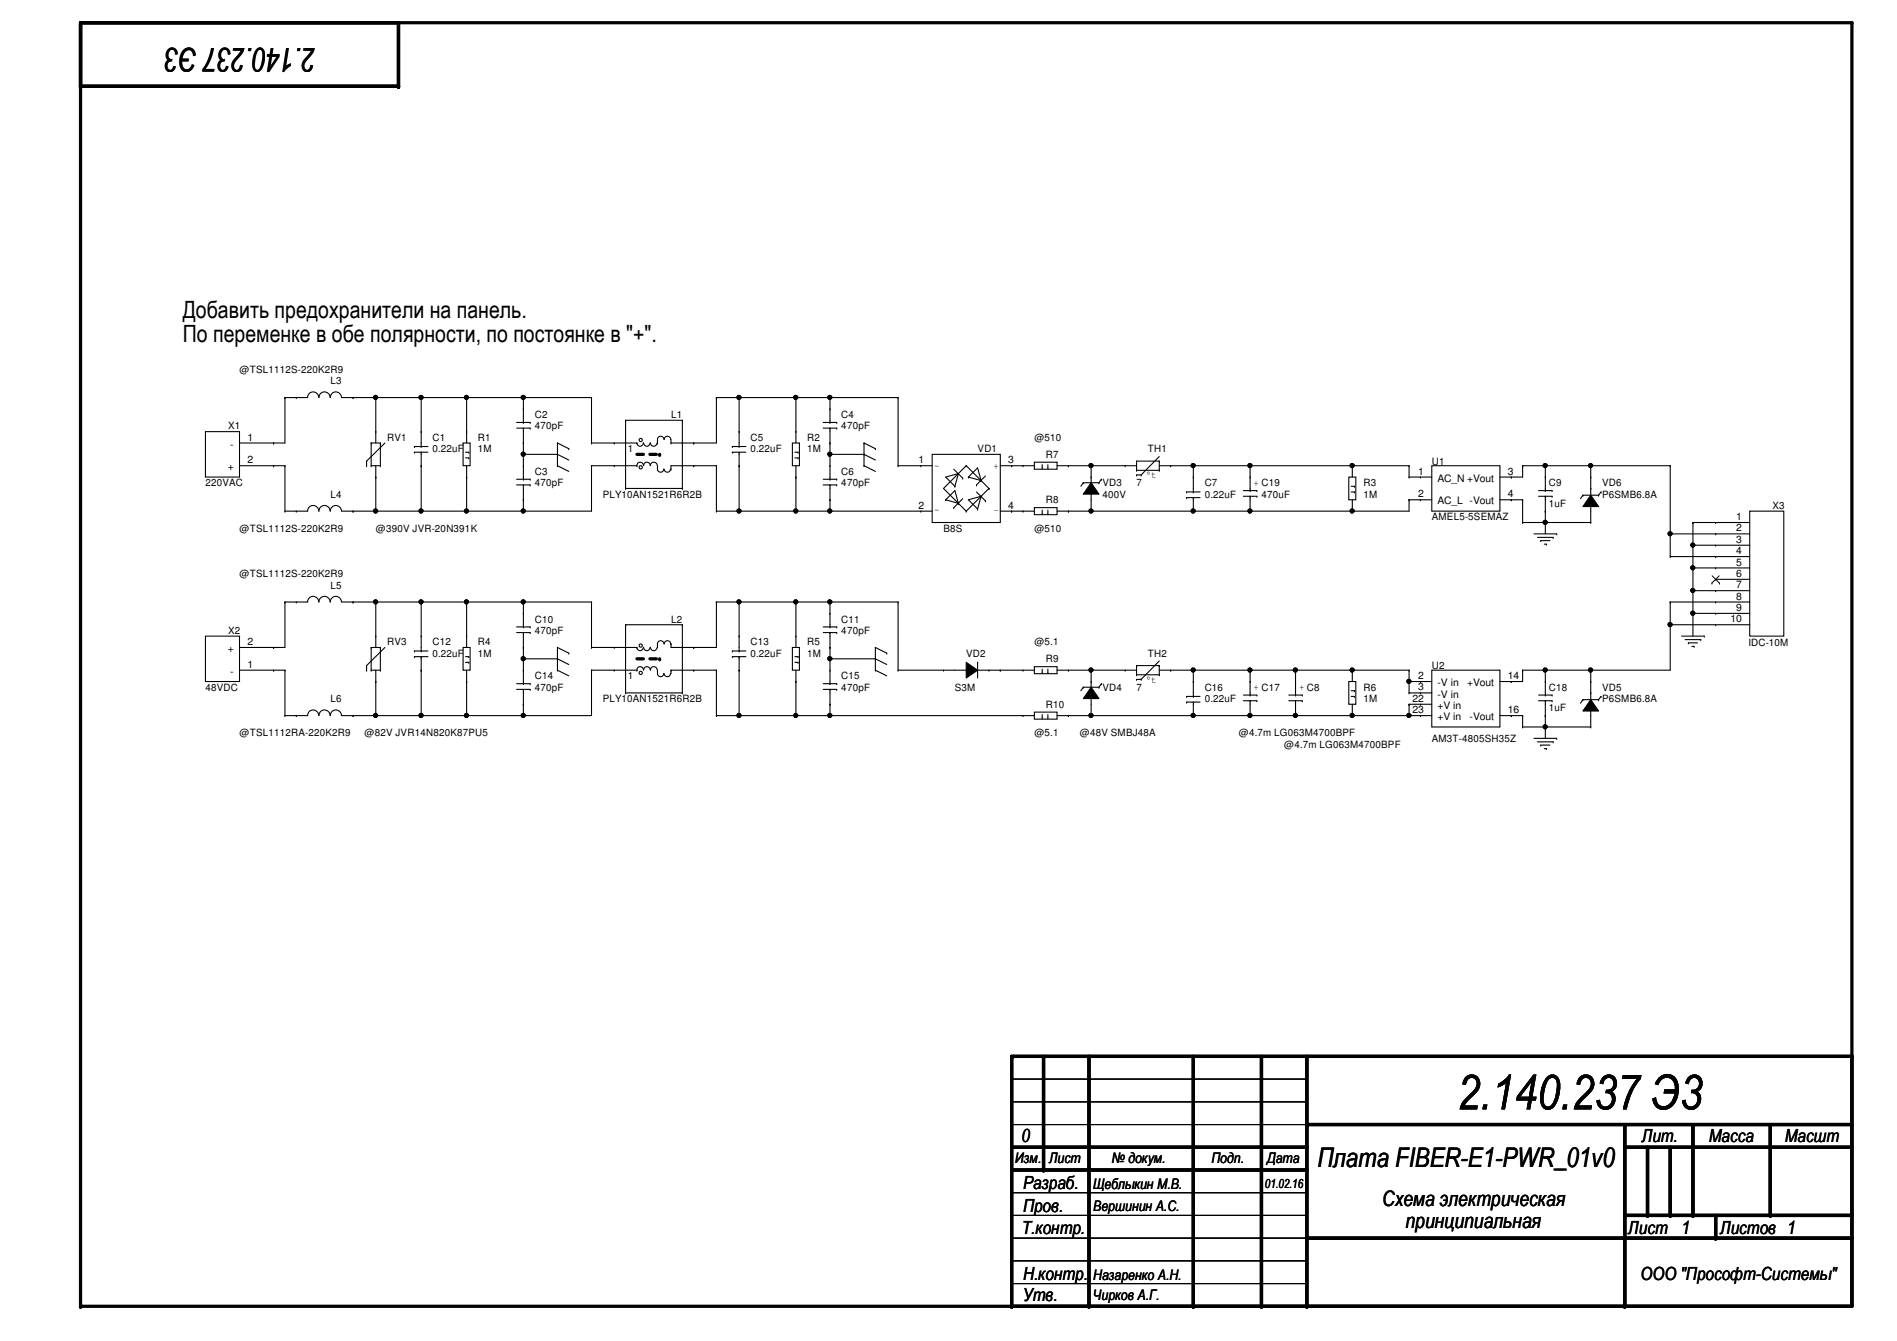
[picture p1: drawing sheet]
<svg xmlns="http://www.w3.org/2000/svg" width="297mm" height="210mm" viewBox="0 0 297 210" stroke-linecap="round" stroke-linejoin="round" font-family="sans-serif">
<g fill="none" stroke="#000" stroke-width=".51">
<path d="M12.6 3.6h277.4v200.9h-277.4zM62.4 3.6v9.9h-49.8M158.4 179.6h46.2M158.4 165.4v39.1M158.6 165.4h131.4M163.4 165.4v17.7M170.5 165.4v39.1M186.9 165.4v39.1M197.5 165.4v39.1M204.6 165.4v39.1M204.6 176h85.4M254.4 176v28.5"/>
<path d="M254.4 179.6h35.6M258 179.6v10.6M261.5 179.6v10.6M265.1 176v14.2M277.2 176v14.2M158.4 183.1h46.2M204.6 193.8h85.4M254.4 190.2h35.6M268.6 190.2v3.6"/>
</g>
<g fill="#000">
<circle cx="12.6" cy="13.5" r=".25"/>
<circle cx="12.6" cy="3.6" r=".25"/>
<circle cx="62.4" cy="3.6" r=".25"/>
<circle cx="62.4" cy="13.5" r=".25"/>
<circle cx="290" cy="3.6" r=".25"/>
<circle cx="158.4" cy="179.6" r=".25"/>
<circle cx="158.4" cy="165.4" r=".25"/>
<circle cx="158.6" cy="165.4" r=".25"/>
<circle cx="204.6" cy="176" r=".25"/>
<circle cx="254.4" cy="179.6" r=".25"/>
<circle cx="290" cy="165.4" r=".25"/>
<circle cx="158.4" cy="183.1" r=".25"/>
<circle cx="163.4" cy="183.1" r=".25"/>
<circle cx="204.6" cy="193.8" r=".25"/>
<circle cx="254.4" cy="190.2" r=".25"/>
<circle cx="258" cy="190.2" r=".25"/>
<circle cx="261.5" cy="190.2" r=".25"/>
<circle cx="265.1" cy="190.2" r=".25"/>
<circle cx="268.6" cy="193.8" r=".25"/>
<circle cx="277.2" cy="190.2" r=".25"/>
<circle cx="12.6" cy="204.5" r=".25"/>
<circle cx="158.4" cy="204.5" r=".25"/>
<circle cx="170.5" cy="204.5" r=".25"/>
<circle cx="186.9" cy="204.5" r=".25"/>
<circle cx="197.5" cy="204.5" r=".25"/>
<circle cx="204.6" cy="204.5" r=".25"/>
<circle cx="254.4" cy="204.5" r=".25"/>
</g>
<g fill="none" stroke="#000" stroke-width=".17">
<path d="M32.2 67.6h5.3v7.1h-5.3zM37.5 72.9h7.1M42.8 69.3h.1M42.8 72.9h.1M44.6 62.2h3.6a.87 .87 0 0 1 .8-.9 .87 .87 0 0 1 .9 .9M44.6 62.2h.1M44.6 72.9h.1M44.6 62.2v7.1h-7.1M44.6 72.9v7.1M46.4 62.2h.1M49.9 62.2a.87 .87 0 0 1 .9-.9 .87 .87 0 0 1 .9 .9M51.7 62.2a.87 .87 0 0 1 .9-.9 .87 .87 0 0 1 .9 .9"/>
<path d="M53.5 62.2h39.1M55.3 62.2h.1M57.4 72.2h.1M57.4 72.9h.1M57.4 72.2v.7M58.1 72.9h.1M58.1 69.3h.1M58.1 72.9h1.5M58.1 69.3h1.5M58.1 69.3v3.6M58.8 67.6h.1M58.8 74.7h.1"/>
<path d="M58.8 62.2h.1M58.8 62.2v7.1M58.8 72.9v7.1M59.6 69.3h.1M59.6 72.9h.1M59.6 69.3v3.6M60.3 69.3l-2.9 2.9M64.9 69.9h.1M64.9 70.8h.1M64.9 70.8h2.1M64.9 69.9h2.1M66 70.8h.1"/>
<path d="M66 69.9h.1M66 72.9h.1M66 67.6h.1M66 62.2h.1M66 62.2v7.7M66 70.8v9.2M72.5 69.3h1.1v3.6h-1.1zM72.9 71.7h.5M72.9 70.8h.5M73.1 74.7h.1M73.1 67.6h.1M73.1 62.2h.1"/>
<path d="M73.1 62.2v7.1M73.1 72.9v7.1M73.4 71.7h.1M73.4 70.8h.1M80.9 75.9h2.1M80.9 75h2.1M80.9 67h2.1M80.9 66.1h2.1M82 75h.1M82 75.9h.1M82 72.9h.1M82 78.2h.1"/>
<path d="M82 66.1h.1M82 67h.1M82 64h.1M82 69.3h.1M82 62.2h.1M82 71.1h.1M82 62.2v3.9M82 67v8M82 75.9v4.1M82 71.1h5.3M83 75.9h.1M83 75h.1"/>
<path d="M83 67h.1M83 66.1h.1M87.3 72.9h.1M87.3 69.3h.1M87.3 71.1h.1M87.3 72.9l1.8 .9M87.3 69.3v3.6M87.3 69.3l1.8 .9M87.3 71.1l1.8 .9M89.1 70.2h.1M92.6 72.9h.1M92.6 69.3h.1"/>
<path d="M92.6 62.2h.1M92.6 72.9h7.1M92.6 72.9v7.1h-39.1M92.6 69.3h7.1M92.6 62.2v7.1M96.2 69.3h.1M96.2 72.9h.1M98 65.8h.1M98 76.5h.1M98 65.8v10.7M98 65.8h8.8M98 76.5h8.8"/>
<path d="M99.7 72.9h.1M99.7 69.3h.1M100.7 72.9a.51 .51 0 0 0-.5-.6 .51 .51 0 0 0-.5 .6M100.7 69.3a.51 .51 0 0 1-.4 .5 .51 .51 0 0 1-.6-.5M101.8 72.9a.51 .51 0 0 0-.5-.6 .51 .51 0 0 0-.5 .6M101.8 69.3a.51 .51 0 0 1-.5 .5 .51 .51 0 0 1-.5-.5M102.9 72.9a.53 .53 0 0 0-.5-.6 .53 .53 0 0 0-.5 .6M102.9 69.3a.53 .53 0 0 1-.5 .5 .53 .53 0 0 1-.5-.5M103 73.4h.1M103 69.3h.1M103 72.9v.5M103.9 73.4a.49 .49 0 0 1-.4 .5 .49 .49 0 0 1-.5-.5"/>
<path d="M104 68.8a.51 .51 0 0 0-.5-.5 .51 .51 0 0 0-.5 .5v.5M104 68.8a.51 .51 0 0 1 .5-.5 .51 .51 0 0 1 .5 .5M105 73.4a.49 .49 0 0 1-.5 .5 .49 .49 0 0 1-.5-.5M105.1 73.4h.1M105.1 69.3h.1M105.1 68.8v.5M106.8 72.9h.1M106.8 65.8h.1M106.8 76.5h.1M106.8 69.3h.1M106.8 65.8v10.7M108.6 72.9h.1"/>
<path d="M108.6 69.3h.1M112.2 62.2h.1M112.2 72.9h.1M112.2 72.9h-7.1v.5M112.2 62.2v7.1h-7.1M112.2 62.2h28.4M112.2 72.9v7.1M114.7 69.9h.1M114.7 70.8h.1M114.7 70.8h2.1M114.7 69.9h2.1M115.7 70.8h.1"/>
<path d="M115.7 69.9h.1M115.7 72.9h.1M115.7 67.6h.1M115.7 62.2h.1M115.7 62.2v7.7M115.7 70.8v9.2M124.1 69.3h1.1v3.6h-1.1zM124.5 71.7h.5M124.5 70.8h.5M124.6 74.7h.1M124.6 67.6h.1M124.6 62.2h.1"/>
<path d="M124.6 62.2v7.1M124.6 72.9v7.1M125 71.7h.1M125 70.8h.1M128.9 75.9h2.1M128.9 75h2.1M128.9 67h2.1M128.9 66.1h2.1M130 75h.1M130 75.9h.1M130 72.9h.1M130 78.2h.1"/>
<path d="M130 66.1h.1M130 67h.1M130 64h.1M130 69.3h.1M130 71.1h.1M130 62.2h.1M130 62.2v3.9M130 67v8M130 75.9v4.1M130 71.1h5.3M131 75.9h.1M131 75h.1"/>
<path d="M131 67h.1M131 66.1h.1M135.3 72.9h.1M135.3 69.3h.1M135.3 71.1h.1M135.3 72.9l1.8 .9M135.3 69.3v3.6M135.3 69.3l1.8 .9M135.3 71.1l1.8 .9M137.1 70.2h.1M140.6 72.9h.1M140.6 62.2h.1"/>
<path d="M140.6 72.9h5.4M140.6 62.2v10.7M144.2 72.9h.1M146 71.1h10.6v10.7h-10.6zM148.1 78.2h.1M148.1 78.2l1.4-1.4 .6 2M148.1 78.2l2 .6M149.3 79.5h.1M149.3 73.4l1.4 1.4M149.5 76.1h.1M150.1 78.8h.1M150.1 74.1h.1"/>
<path d="M150.1 74.1l-2 .6 1.4 1.4M150.1 74.1l-.6 2M150.7 74.8h.1M150.7 78.1l-1.4 1.4M151.3 72.9h.1M151.3 72.9l3.6 3.6M151.3 72.9l-3.6 3.6 3.6 3.5M151.6 74.7h.1M151.6 74.7l2 .5M151.6 74.7l1.5-1.5 .5 2M152.9 75.9h.1M152.9 77l1.4 1.4"/>
<path d="M153.1 79.7h.1M153.6 75.2h.1M153.6 77.7h.1M153.6 77.7l-2 .5 1.5 1.5M153.6 77.7l-.5 2M154.3 78.4h.1M154.3 74.5l-1.4 1.4M154.9 76.5h.1M154.9 76.5l-3.6 3.5M156.6 72.9h5.4M158.4 72.9h.1M160.2 72.9h.1"/>
<path d="M162 79.5h3.5v1.1h-3.5zM162 72.3h3.5v1.1h-3.5zM163.2 73.2h.1M163.2 72.7v.5M163.2 79.8v.5M164.1 73.2h.1M164.1 72.7v.5M164.1 79.8v.5M165.5 72.9h12.5M167.3 72.9h.1M169.6 75.6h.1M169.6 75.6h2.5"/>
<path d="M169.6 75.6l-.4 .5M170.9 75.6l1.2 1.7h-2.5zM170.9 74.7h.1M170.9 72.9h.1M170.9 72.9v7.1M172.1 75.6h.1M172.5 75h.1M172.5 75l-.4 .6M176.2 72.9h.1M178 72.2h.1M178 73.6h.1M178 74.3h.1"/>
<path d="M178 72.2v1.4M178 72.2h3.5M178 73.6h3.5M178 74.3h.7M178.7 74.3h.1M181.5 72.2h.1M181.5 73.6h.1M181.5 72.9h39.1M181.5 72.2v1.4M181.5 71.5l-2.8 2.8M183.3 72.9h.1M185.8 77h.1"/>
<path d="M185.8 77.9h.1M185.8 77h2.1M185.8 77.9h2.1M186.9 77.9h.1M186.9 77h.1M186.9 74.7h.1M186.9 72.9h.1M186.9 72.9v4.1M186.9 77.9v2.1M194.7 77.7h2.1M194.7 76.8h2.1M195.7 76.8h.1"/>
<path d="M195.7 77.7h.1M195.7 74.7h.1M195.7 72.9h.1M195.7 72.9v3.9M195.7 77.7v2.3M196.8 77.7h.1M196.8 76.8h.1M211.2 74.7h1.1v3.5h-1.1zM211.6 77h.5M211.6 76.1h.5M211.7 72.9h.1M211.7 72.9v1.8"/>
<path d="M211.7 78.2v1.8M212.1 77h.1M212.1 76.1h.1M220.6 78.2h.1M220.6 74.7h.1M220.6 72.9h.1M220.6 78.2v1.8h-55.1M220.6 74.7h3.6M220.6 78.2h3.6M220.6 72.9v1.8M222.4 74.7h.1M222.4 78.2h.1"/>
<path d="M224.2 72.9h10.7v7.1h-10.7zM234.9 78.2h3.5M236.6 74.7h.1M236.6 78.2h.1M238.4 78.2h.1M238.4 72.9h.1M238.4 72.9h23.1M238.4 72.9v1.8h-3.5M238.4 78.2v3.6M240.9 77.7h2.1M240.9 76.8h2.1M242 76.8h.1"/>
<path d="M242 77.7h.1M242 74.7h.1M242 72.9h.1M242 72.9v3.9M242 77.7v5.9M243 77.7h.1M243 76.8h.1M247.9 77.5h.1M247.9 77.5h2.4M247.9 77.5l-.4 .6M249.1 77.5l1.2 1.8h-2.4zM249.1 76.5h.1"/>
<path d="M249.1 74.7h.1M249.1 72.9h.1M249.1 72.9v8.9M250.3 77.5h.1M250.7 77h.1M250.7 77l-.4 .5M261.5 72.9h.1M261.5 72.9v14.2M32.2 99.6h5.3v7.1h-5.3zM44.6 80h3.6a.87 .87 0 0 1 .8-.9 .87 .87 0 0 1 .9 .9M44.6 94.2h3.6a.87 .87 0 0 1 .8-.9 .87 .87 0 0 1 .9 .9M44.6 80h.1"/>
<path d="M44.6 94.2h.1M44.6 94.2v7.1h-7.1M46.4 80h.1M46.4 94.2h.1M49.9 80a.87 .87 0 0 1 .9-.9 .87 .87 0 0 1 .9 .9M49.9 94.2a.87 .87 0 0 1 .9-.9 .87 .87 0 0 1 .9 .9M51.7 80a.87 .87 0 0 1 .9-.9 .87 .87 0 0 1 .9 .9M51.7 94.2a.87 .87 0 0 1 .9-.9 .87 .87 0 0 1 .9 .9M53.5 94.2h39.1M55.3 80h.1M55.3 94.2h.1M58.8 99.6h.1"/>
<path d="M58.8 80h.1M58.8 94.2h.1M58.8 94.2v7.1M66 99.6h.1M66 80h.1M66 94.2h.1M66 94.2v7.7M73.1 99.6h.1M73.1 80h.1M73.1 94.2h.1M73.1 94.2v7.1M80.9 99h2.1"/>
<path d="M80.9 98.1h2.1M82 98.1h.1M82 99h.1M82 96h.1M82 80h.1M82 94.2h.1M82 94.2v3.9M82 99v8M83 99h.1M83 98.1h.1M92.6 94.2h.1M92.6 94.2v7.1"/>
<path d="M98 97.8h.1M98 97.8v10.7M98 97.8h8.8M106.8 97.8h.1M106.8 97.8v10.7M112.2 80h.1M112.2 94.2h.1M112.2 94.2v7.1h-7.1v-.5M112.2 80h33.8M112.2 94.2h28.4M115.7 99.6h.1M115.7 80h.1"/>
<path d="M115.7 94.2h.1M115.7 94.2v7.7M124.6 99.6h.1M124.6 80h.1M124.6 94.2h.1M124.6 94.2v7.1M128.9 99h2.1M128.9 98.1h2.1M130 98.1h.1M130 99h.1M130 96h.1M130 80h.1"/>
<path d="M130 94.2h.1M130 94.2v3.9M130 99v8M131 99h.1M131 98.1h.1M140.6 94.2h.1M140.6 94.2v10.7M144.2 80h.1M151.3 80h.1M156.6 80h5.4M158.4 80h.1M160.2 80h.1"/>
<path d="M163.2 80.3h.1M164.1 80.3h.1M167.3 80h.1M170.9 80h.1M186.9 80h.1M195.7 80h.1M211.7 80h.1M238.4 81.8h.1M238.4 81.8h10.7M240.2 83.6h3.6M240.7 84.1h2.5M241.3 84.6h.1"/>
<path d="M241.3 84.6h1.4M241.8 85.2h.3M242 80h.1M242 81.8h.1M242.1 85.2h.1M243.2 84.1h.1M243.8 83.6h.1M249.1 81.8h.1M261.5 83.6h.1M261.5 97.8h.1M261.5 94.2h.1M261.5 87.1h.1"/>
<path d="M261.5 83.6h12.5M261.5 94.2v10.7h-23.1M261.5 87.1h12.5M261.5 94.2h12.5M261.5 97.8h12.5M263.3 99.6h3.6M265.1 81.8h.1M265.1 85.3h.1M265.1 88.9h.1M265.1 92.5h.1M265.1 96h.1M265.1 81.8h8.9"/>
<path d="M265.1 85.3h8.9M265.1 88.9h8.9M265.1 92.5h8.9M265.1 96h8.9M265.1 81.8v17.8M266.9 99.6h.1M268.6 81.8h.1M268.6 83.6h.1M268.6 85.3h.1M268.6 87.1h.1M268.6 88.9h.1M268.6 90.7h.1"/>
<path d="M268.6 92.5h.1M268.6 94.2h.1M268.6 96h.1M268.6 97.8h.1M268.6 90.7h5.4M274 80h5.3v19.6h-5.3zM37.5 104.9h7.1M42.8 104.9h.1M42.8 101.3h.1M44.6 112h3.6a.87 .87 0 0 1 .8-.9 .87 .87 0 0 1 .9 .9M44.6 104.9h.1M44.6 112h.1"/>
<path d="M44.6 104.9v7.1M46.4 112h.1M49.9 112a.87 .87 0 0 1 .9-.9 .87 .87 0 0 1 .9 .9M51.7 112a.87 .87 0 0 1 .9-.9 .87 .87 0 0 1 .9 .9M55.3 112h.1M57.4 104.2h.1M57.4 104.9h.1M57.4 104.2v.7M58.1 104.9h.1M58.1 101.3h.1M58.1 104.9h1.5M58.1 101.3h1.5"/>
<path d="M58.1 101.3v3.6M58.8 106.7h.1M58.8 112h.1M58.8 104.9v7.1M59.6 101.3h.1M59.6 104.9h.1M59.6 101.3v3.6M60.3 101.3l-2.9 2.9M64.9 101.9h.1M64.9 102.8h.1M64.9 101.9h2.1M64.9 102.8h2.1"/>
<path d="M66 102.8h.1M66 101.9h.1M66 104.9h.1M66 112h.1M66 102.8v9.2M72.5 101.3h1.1v3.6h-1.1zM72.9 102.8h.5M72.9 103.7h.5M73.1 106.7h.1M73.1 112h.1M73.1 104.9v7.1M73.4 103.7h.1"/>
<path d="M73.4 102.8h.1M80.9 107.9h2.1M80.9 107h2.1M82 107h.1M82 107.9h.1M82 104.9h.1M82 110.2h.1M82 101.3h.1M82 103.1h.1M82 112h.1M82 107.9v4.1M82 103.1h5.3"/>
<path d="M83 107.9h.1M83 107h.1M87.3 104.9h.1M87.3 101.3h.1M87.3 103.1h.1M87.3 101.3v3.6M87.3 104.9l1.8 .9M87.3 101.3l1.8 .9M87.3 103.1l1.8 .9M89.1 102.2h.1M92.6 104.9h.1M92.6 101.3h.1"/>
<path d="M92.6 104.9h7.1M92.6 101.3h7.1M92.6 104.9v7.1h-39.1M96.2 104.9h.1M96.2 101.3h.1M98 108.5h.1M98 108.5h8.8M99.7 101.3h.1M99.7 104.9h.1M100.7 101.3a.51 .51 0 0 1-.4 .6 .51 .51 0 0 1-.6-.6M100.7 104.9a.51 .51 0 0 0-.5-.6 .51 .51 0 0 0-.5 .6M101.8 101.3a.51 .51 0 0 1-.5 .6 .51 .51 0 0 1-.5-.6"/>
<path d="M101.8 104.9a.51 .51 0 0 0-.5-.6 .51 .51 0 0 0-.5 .6M102.9 101.3a.53 .53 0 0 1-.5 .6 .53 .53 0 0 1-.5-.6M102.9 104.9a.53 .53 0 0 0-.5-.6 .53 .53 0 0 0-.5 .6M103 100.8a.51 .51 0 0 1 .5-.5 .51 .51 0 0 1 .5 .5M103 100.8h.1M103 104.9v.6a.49 .49 0 0 0 .5 .4 .49 .49 0 0 0 .4-.5M103 104.9h.1M103 100.8v.5M104 100.8a.51 .51 0 0 1 .5-.5 .51 .51 0 0 1 .5 .5M105 105.4a.49 .49 0 0 1-.5 .5 .49 .49 0 0 1-.5-.4M105.1 100.8h.1M105.1 104.9h.1"/>
<path d="M105.1 104.9h7.1M105.1 104.9v.6M106.8 101.3h.1M106.8 108.5h.1M106.8 104.9h.1M108.6 101.3h.1M108.6 104.9h.1M112.2 104.9h.1M112.2 112h.1M112.2 112h49.8M112.2 104.9v7.1M114.7 101.9h.1"/>
<path d="M114.7 102.8h.1M114.7 101.9h2.1M114.7 102.8h2.1M115.7 102.8h.1M115.7 101.9h.1M115.7 104.9h.1M115.7 112h.1M115.7 102.8v9.2M124.1 101.3h1.1v3.6h-1.1zM124.5 102.8h.5M124.5 103.7h.5M124.6 106.7h.1"/>
<path d="M124.6 112h.1M124.6 104.9v7.1M125 103.7h.1M125 102.8h.1M128.9 107.9h2.1M128.9 107h2.1M130 107h.1M130 107.9h.1M130 104.9h.1M130 110.2h.1M130 101.3h.1M130 103.1h.1"/>
<path d="M130 112h.1M130 107.9v4.1M130 103.1h7.1M131 107.9h.1M131 107h.1M137.1 104.9h.1M137.1 101.3h.1M137.1 103.1h.1M137.1 104.9l1.7 .9M137.1 101.3v3.6M137.1 101.3l1.7 .9M137.1 103.1l1.7 .9"/>
<path d="M138.8 102.2h.1M140.6 104.9h.1M140.6 104.9h10.7M147.7 104.9h.1M151.3 103.7l1.8 1.2-1.8 1.2zM151.3 104.9h.1M153.1 103.7h.1M153.1 104.9h8.9M153.1 103.7v2.4M154.9 104.9h.1M156.6 104.9h.1M160.2 104.9h.1"/>
<path d="M160.2 112h.1M162 104.4h3.5v1.1h-3.5zM162 111.5h3.5v1.1h-3.5zM163.2 105.2h.1M163.2 112.4h.1M163.2 104.7v.5M163.2 111.8v.6M164.1 105.2h.1M164.1 112.4h.1M164.1 104.7v.5M164.1 111.8v.6M165.5 104.9h12.5"/>
<path d="M165.5 112h58.7M167.3 104.9h.1M167.3 112h.1M169.6 107.6h.1M169.6 107.6h2.5M169.6 107.6l-.4 .5M170.9 107.6l1.2 1.7h-2.5zM170.9 106.7h.1M170.9 112h.1M170.9 104.9h.1M170.9 104.9v7.1M172.1 107.6h.1"/>
<path d="M172.5 107h.1M172.5 107l-.4 .6M176.2 104.9h.1M178 104.2h.1M178 105.6h.1M178 106.3h.1M178 104.2v1.4M178 104.2h3.5M178 105.6h3.5M178 106.3h.7M178.7 106.3h.1M181.5 104.2h.1"/>
<path d="M181.5 105.6h.1M181.5 104.9h39.1M181.5 104.2v1.4M181.5 103.5l-2.8 2.8M183.3 104.9h.1M185.8 109h.1M185.8 109.9h.1M185.8 109h2.1M185.8 109.9h2.1M186.9 109.9h.1M186.9 109h.1M186.9 112h.1"/>
<path d="M186.9 106.7h.1M186.9 104.9h.1M186.9 104.9v4.1M186.9 109.9v2.1M194.7 109.7h2.1M194.7 108.8h2.1M195.7 108.8h.1M195.7 109.7h.1M195.7 106.7h.1M195.7 112h.1M195.7 104.9h.1M195.7 104.9v3.9"/>
<path d="M195.7 109.7v2.3M196.8 109.7h.1M196.8 108.8h.1M201.8 109.7h2.1M201.8 108.8h2.1M202.9 108.8h.1M202.9 109.7h.1M202.9 106.7h.1M202.9 112h.1M202.9 104.9h.1M202.9 104.9v3.9M202.9 109.7v2.3"/>
<path d="M203.9 109.7h.1M203.9 108.8h.1M211.2 106.7h1.1v3.5h-1.1zM211.6 109h.5M211.6 108.1h.5M211.7 112h.1M211.7 104.9h.1M211.7 104.9v1.8M211.7 110.2v1.8M212.1 109h.1M212.1 108.1h.1M220.6 108.5h.1"/>
<path d="M220.6 106.7h.1M220.6 110.2h.1M220.6 112h.1M220.6 104.9h.1M220.6 106.7h3.6M220.6 110.2h3.6M220.6 108.5h3.6M220.6 104.9v3.6M220.6 110.2v1.8M222.4 106.7h.1M222.4 110.2h.1M222.4 108.5h.1"/>
<path d="M222.4 112h.1M224.2 104.9h10.7v8.9h-10.7zM234.9 112h3.5M236.6 106.7h.1M236.6 112h.1M238.4 104.9h.1M238.4 113.8h.1M238.4 112h.1M238.4 104.9v1.8h-3.5M238.4 112v1.8M238.4 113.8h10.7M240.2 115.6h3.6"/>
<path d="M240.7 116.1h2.5M240.9 109.7h2.1M240.9 108.8h2.1M241.3 116.6h.1M241.3 116.6h1.4M241.8 117.2h.3M242 108.8h.1M242 109.7h.1M242 106.7h.1M242 112h.1M242 104.9h.1M242 113.8h.1"/>
<path d="M242 104.9v3.9M242 109.7v5.9M242.1 117.2h.1M243 109.7h.1M243 108.8h.1M243.2 116.1h.1M243.8 115.6h.1M247.9 109.5h.1M247.9 109.5h2.4M247.9 109.5l-.4 .6M249.1 109.5l1.2 1.8h-2.4zM249.1 108.5h.1"/>
<path d="M249.1 113.8h.1M249.1 106.7h.1M249.1 104.9h.1M249.1 104.9v8.9M250.3 109.5h.1M250.7 109h.1M250.7 109l-.4 .5M263.9 100.1h2.4M264.4 100.6h.1M264.4 100.6h1.4M264.9 101.2h.4M265.3 101.2h.1"/>
<path d="M266.3 100.1h.1M158.4 172.5h.1M158.4 168.9h.1M158.4 176h.1M158.4 165.9h.1M158.4 172.5h46.2M158.4 168.9h46.2M158.4 176h46.2M158.4 165.5v.4M158.4 193.8h.1M158.4 190.2h.1M158.4 197.4h.1"/>
<path d="M158.4 186.7h.1M158.4 193.8h46.2M158.4 190.2h46.2M158.4 197.4h46.2M158.4 186.7h46.2M158.4 200.9h.1M158.4 200.9h46.2"/>
<circle cx="58.8" cy="80" r=".32"/>
<circle cx="58.8" cy="62.2" r=".32"/>
<circle cx="65.9" cy="80" r=".32"/>
<circle cx="65.9" cy="62.2" r=".32"/>
<circle cx="73" cy="62.2" r=".32"/>
<circle cx="73" cy="80" r=".32"/>
<circle cx="81.9" cy="80" r=".32"/>
<circle cx="81.9" cy="62.2" r=".32"/>
<circle cx="81.9" cy="71.1" r=".32"/>
<circle cx="100.3" cy="68.9" r=".26"/>
<circle cx="100.3" cy="73.2" r=".26"/>
<circle cx="115.7" cy="80" r=".32"/>
<circle cx="115.7" cy="62.2" r=".32"/>
<circle cx="124.6" cy="62.2" r=".32"/>
<circle cx="124.6" cy="80" r=".32"/>
<circle cx="129.9" cy="62.2" r=".32"/>
<circle cx="129.9" cy="71.1" r=".32"/>
<circle cx="129.9" cy="80" r=".32"/>
<circle cx="170.8" cy="72.9" r=".32"/>
<circle cx="170.8" cy="80" r=".32"/>
<circle cx="186.8" cy="80" r=".32"/>
<circle cx="186.8" cy="72.9" r=".32"/>
<circle cx="195.7" cy="80" r=".32"/>
<circle cx="195.7" cy="72.9" r=".32"/>
<circle cx="211.7" cy="72.9" r=".32"/>
<circle cx="211.7" cy="80" r=".32"/>
<circle cx="241.9" cy="72.9" r=".32"/>
<circle cx="249.1" cy="72.9" r=".32"/>
<circle cx="58.8" cy="94.2" r=".32"/>
<circle cx="65.9" cy="94.2" r=".32"/>
<circle cx="73" cy="94.2" r=".32"/>
<circle cx="81.9" cy="94.2" r=".32"/>
<circle cx="115.7" cy="94.2" r=".32"/>
<circle cx="124.6" cy="94.2" r=".32"/>
<circle cx="129.9" cy="94.2" r=".32"/>
<circle cx="241.9" cy="81.8" r=".32"/>
<circle cx="261.5" cy="97.8" r=".32"/>
<circle cx="261.5" cy="83.5" r=".32"/>
<circle cx="265.1" cy="85.3" r=".32"/>
<circle cx="265.1" cy="92.4" r=".32"/>
<circle cx="265.1" cy="96" r=".32"/>
<circle cx="265.1" cy="88.9" r=".32"/>
<circle cx="58.8" cy="112" r=".32"/>
<circle cx="65.9" cy="112" r=".32"/>
<circle cx="73" cy="112" r=".32"/>
<circle cx="81.9" cy="112" r=".32"/>
<circle cx="81.9" cy="103.1" r=".32"/>
<circle cx="100.3" cy="105.3" r=".26"/>
<circle cx="100.3" cy="101.1" r=".26"/>
<circle cx="115.7" cy="112" r=".32"/>
<circle cx="124.6" cy="112" r=".32"/>
<circle cx="129.9" cy="103.1" r=".32"/>
<circle cx="129.9" cy="112" r=".32"/>
<circle cx="170.8" cy="104.9" r=".32"/>
<circle cx="170.8" cy="112" r=".32"/>
<circle cx="186.8" cy="112" r=".32"/>
<circle cx="186.8" cy="104.9" r=".32"/>
<circle cx="195.7" cy="104.9" r=".32"/>
<circle cx="195.7" cy="112" r=".32"/>
<circle cx="202.8" cy="112" r=".32"/>
<circle cx="202.8" cy="104.9" r=".32"/>
<circle cx="211.7" cy="112" r=".32"/>
<circle cx="211.7" cy="104.9" r=".32"/>
<circle cx="220.6" cy="106.7" r=".32"/>
<circle cx="220.6" cy="112" r=".32"/>
<circle cx="241.9" cy="113.8" r=".32"/>
<circle cx="241.9" cy="104.9" r=".32"/>
<circle cx="249.1" cy="104.9" r=".32"/>
</g>
<g fill="#000">
<path d="M170.9 75.6l1.2 1.7h-2.5z" fill-rule="evenodd"/>
<path d="M249.1 77.5l1.2 1.8h-2.4z" fill-rule="evenodd"/>
<path d="M151.3 103.7l1.8 1.2-1.8 1.2z" fill-rule="evenodd"/>
<path d="M170.9 107.6l1.2 1.7h-2.5z" fill-rule="evenodd"/>
<path d="M249.1 109.5l1.2 1.8h-2.4z" fill-rule="evenodd"/>
<circle cx="58.8" cy="80" r=".32"/>
<circle cx="58.8" cy="62.2" r=".32"/>
<circle cx="65.9" cy="80" r=".32"/>
<circle cx="65.9" cy="62.2" r=".32"/>
<circle cx="73" cy="62.2" r=".32"/>
<circle cx="73" cy="80" r=".32"/>
<circle cx="81.9" cy="80" r=".32"/>
<circle cx="81.9" cy="62.2" r=".32"/>
<circle cx="81.9" cy="71.1" r=".32"/>
<circle cx="115.7" cy="80" r=".32"/>
<circle cx="115.7" cy="62.2" r=".32"/>
<circle cx="124.6" cy="62.2" r=".32"/>
<circle cx="124.6" cy="80" r=".32"/>
<circle cx="129.9" cy="62.2" r=".32"/>
<circle cx="129.9" cy="71.1" r=".32"/>
<circle cx="129.9" cy="80" r=".32"/>
<circle cx="170.8" cy="72.9" r=".32"/>
<circle cx="170.8" cy="80" r=".32"/>
<circle cx="186.8" cy="80" r=".32"/>
<circle cx="186.8" cy="72.9" r=".32"/>
<circle cx="195.7" cy="80" r=".32"/>
<circle cx="195.7" cy="72.9" r=".32"/>
<circle cx="211.7" cy="72.9" r=".32"/>
<circle cx="211.7" cy="80" r=".32"/>
<circle cx="241.9" cy="72.9" r=".32"/>
<circle cx="249.1" cy="72.9" r=".32"/>
<circle cx="58.8" cy="94.2" r=".32"/>
<circle cx="65.9" cy="94.2" r=".32"/>
<circle cx="73" cy="94.2" r=".32"/>
<circle cx="81.9" cy="94.2" r=".32"/>
<circle cx="115.7" cy="94.2" r=".32"/>
<circle cx="124.6" cy="94.2" r=".32"/>
<circle cx="129.9" cy="94.2" r=".32"/>
<circle cx="241.9" cy="81.8" r=".32"/>
<circle cx="261.5" cy="97.8" r=".32"/>
<circle cx="261.5" cy="83.5" r=".32"/>
<circle cx="265.1" cy="85.3" r=".32"/>
<circle cx="265.1" cy="92.4" r=".32"/>
<circle cx="265.1" cy="96" r=".32"/>
<circle cx="265.1" cy="88.9" r=".32"/>
<circle cx="58.8" cy="112" r=".32"/>
<circle cx="65.9" cy="112" r=".32"/>
<circle cx="73" cy="112" r=".32"/>
<circle cx="81.9" cy="112" r=".32"/>
<circle cx="81.9" cy="103.1" r=".32"/>
<circle cx="115.7" cy="112" r=".32"/>
<circle cx="124.6" cy="112" r=".32"/>
<circle cx="129.9" cy="103.1" r=".32"/>
<circle cx="129.9" cy="112" r=".32"/>
<circle cx="170.8" cy="104.9" r=".32"/>
<circle cx="170.8" cy="112" r=".32"/>
<circle cx="186.8" cy="112" r=".32"/>
<circle cx="186.8" cy="104.9" r=".32"/>
<circle cx="195.7" cy="104.9" r=".32"/>
<circle cx="195.7" cy="112" r=".32"/>
<circle cx="202.8" cy="112" r=".32"/>
<circle cx="202.8" cy="104.9" r=".32"/>
<circle cx="211.7" cy="112" r=".32"/>
<circle cx="211.7" cy="104.9" r=".32"/>
<circle cx="220.6" cy="106.7" r=".32"/>
<circle cx="220.6" cy="112" r=".32"/>
<circle cx="241.9" cy="113.8" r=".32"/>
<circle cx="241.9" cy="104.9" r=".32"/>
<circle cx="249.1" cy="104.9" r=".32"/>
</g>
<path d="M99.7 71.1h3.6M99.7 103.1h3.6" fill="none" stroke="#000" stroke-width=".51" stroke-dasharray="1 1"/>
<g fill="#000" stroke-dasharray="1 1">
<circle cx="103.3" cy="71.1" r=".25"/>
<circle cx="103.3" cy="103.1" r=".25"/>
</g>
<path d="M268.1 91.3h.1M268.1 90.1l1.1 1.2M269.2 90.1l-1.1 1.2M269.2 91.3h.1" fill="none" stroke="#000" stroke-width=".16"/>
<text font-size="7.6" x="228.2" y="173.7">2.140.237 Э3</text>
<text font-size="5.1" x="49.5" y="7.6" transform="rotate(180 49.5 7.6)">2.140.237 Э3</text>
<text font-size="4.2" x="206.3" y="182.6">Плата FIBER-E1-PWR_01v0</text>
<g font-size="3.7">
<text x="28.6" y="49.7">Добавить предохранители на панель.</text>
<text x="28.6" y="53.5">По переменке в обе полярности, по постоянке в &quot;+&quot;.</text>
</g>
<g font-size="3.3">
<text x="216.4" y="188.8">Схема электрическая</text>
<text x="220.1" y="192.3">принципиальная</text>
</g>
<g font-size="2.8">
<text x="159.9" y="178.8">0</text>
<text x="257.1" y="178.8">Лит.</text>
<text x="267.6" y="178.8">Масса</text>
<text x="279.5" y="178.8">Масшт</text>
<text x="160.2" y="186.1">Разраб.</text>
<text x="160.2" y="189.7">Пров.</text>
<text x="160" y="193.2">Т.контр.</text>
<text x="255" y="193.2">Лист</text>
<text x="263.3" y="193.2">1</text>
<text x="269.4" y="193.2">Листов 1</text>
<text x="160.2" y="200.3">Н.контр.</text>
<text x="160.2" y="203.7">Утв.</text>
<text x="256.9" y="200.3">ООО &quot;Прософт-Системы&quot;</text>
</g>
<g font-size="2.3">
<text x="159" y="182.1">Изм.</text>
<text x="164.3" y="182.1">Лист</text>
<text x="174.1" y="182.1">№ докум.</text>
<text x="189.7" y="182.1">Подп.</text>
<text x="198.4" y="182.1">Дата</text>
<text x="171.2" y="186.1">Щеблыкин М.В.</text>
<text x="171.2" y="189.6">Вершинин А.С.</text>
<text x="171.2" y="203.5">Чирков А.Г.</text>
<text x="171.2" y="200.3">Назаренко А.Н.</text>
</g>
<text font-size="1.9" x="198.1" y="185.9">01.02.16</text>
<g font-size="1.6">
<text x="37.5" y="58.3">@TSL1112S-220K2R9</text>
<text x="51.7" y="60.1">L3</text>
<text x="83.7" y="65.4">C2</text>
<text x="105.1" y="65.4">L1</text>
<text x="131.7" y="65.4">C4</text>
<text x="35.7" y="67.2">X1</text>
<text x="36.1" y="70.1">-</text>
<text x="38.7" y="69">1</text>
<text x="60.6" y="69">RV1</text>
<text x="67.7" y="69">C1</text>
<text x="67.7" y="70.8">0.22uF</text>
<text x="74.8" y="69">R1</text>
<text x="74.8" y="70.8">1M</text>
<text x="83.7" y="67.2">470pF</text>
<text x="98.3" y="70.8">1</text>
<text x="117.5" y="69">C5</text>
<text x="117.5" y="70.8">0.22uF</text>
<text x="126.4" y="69">R2</text>
<text x="126.4" y="70.8">1M</text>
<text x="131.7" y="67.2">470pF</text>
<text x="153.1" y="70.8">VD1</text>
<text x="162" y="69">@510</text>
<text x="163.7" y="71.7">R7</text>
<text x="179.7" y="70.8">TH1</text>
<text x="32.2" y="76.1">220VAC</text>
<text x="35.7" y="73.6">+</text>
<text x="38.7" y="72.5">2</text>
<text x="51.7" y="77.9">L4</text>
<text x="83.7" y="74.3">C3</text>
<text x="83.7" y="76.1">470pF</text>
<text x="94.4" y="77.9">PLY10AN1521R6R2B</text>
<text x="131.7" y="74.3">C6</text>
<text x="131.7" y="76.1">470pF</text>
<text x="143.8" y="72.5">1</text>
<text x="146.3" y="73.4">~</text>
<text x="155.6" y="73.4">+</text>
<text x="157.9" y="72.5">3</text>
<text x="172.6" y="76.1">VD3</text>
<text x="172.6" y="77.9">400V</text>
<text x="178" y="76.1">7</text>
<text x="179.4" y="74.8">°t</text>
<text x="188.6" y="76.1">C7</text>
<text x="188.6" y="77.9">0.22uF</text>
<text x="196.3" y="76.1">+ C19</text>
<text x="197.5" y="77.9">470uF</text>
<text x="213.5" y="76.1">R3</text>
<text x="213.5" y="77.9">1M</text>
<text x="222.1" y="74.3">1</text>
<text x="222.1" y="77.9">2</text>
<text x="224.2" y="72.7">U1</text>
<text x="225.1" y="75.4">AC_N +Vout</text>
<text x="236.1" y="74.3">3</text>
<text x="236.1" y="77.9">4</text>
<text x="242.5" y="76.1">C9</text>
<text x="250.9" y="76.1">VD6</text>
<text x="250.9" y="77.9">P6SMB6.8A</text>
<text x="37.5" y="83.2">@TSL1112S-220K2R9</text>
<text x="58.8" y="83.2">@390V JVR-20N391K</text>
<text x="143.8" y="79.6">2</text>
<text x="146.3" y="80.3">~</text>
<text x="147.7" y="83.2">B8S</text>
<text x="155.6" y="80.3">-</text>
<text x="157.9" y="79.6">4</text>
<text x="162" y="83.2">@510</text>
<text x="163.7" y="78.8">R8</text>
<text x="224.2" y="81.4">AMEL5-5SEMAZ</text>
<text x="225.1" y="79">AC_L -Vout</text>
<text x="242.5" y="79.3">1uF</text>
<text x="271.9" y="81.4">1</text>
<text x="271.9" y="83.2">2</text>
<text x="277.5" y="79.7">X3</text>
<text x="271.9" y="85">3</text>
<text x="271.9" y="86.7">4</text>
<text x="271.9" y="88.5">5</text>
<text x="37.5" y="90.3">@TSL1112S-220K2R9</text>
<text x="51.7" y="92.1">L5</text>
<text x="271.9" y="90.3">6</text>
<text x="271.9" y="92.1">7</text>
<text x="271.9" y="93.9">8</text>
<text x="271.9" y="95.6">9</text>
<text x="35.7" y="99.2">X2</text>
<text x="38.7" y="101">2</text>
<text x="60.6" y="101">RV3</text>
<text x="67.7" y="101">C12</text>
<text x="74.8" y="101">R4</text>
<text x="83.7" y="97.5">C10</text>
<text x="83.7" y="99.2">470pF</text>
<text x="105.1" y="97.5">L2</text>
<text x="117.5" y="101">C13</text>
<text x="126.4" y="101">R5</text>
<text x="131.7" y="97.5">C11</text>
<text x="131.7" y="99.2">470pF</text>
<text x="162" y="101">@5.1</text>
<text x="271" y="97.4">10</text>
<text x="273.8" y="101.2">IDC-10M</text>
<text x="35.7" y="102.1">+</text>
<text x="36.1" y="105.6">-</text>
<text x="38.7" y="104.5">1</text>
<text x="67.7" y="102.8">0.22uF</text>
<text x="74.8" y="102.8">1M</text>
<text x="83.7" y="106.3">C14</text>
<text x="98.3" y="106.3">1</text>
<text x="117.5" y="102.8">0.22uF</text>
<text x="126.4" y="102.8">1M</text>
<text x="131.7" y="106.3">C15</text>
<text x="151.3" y="102.8">VD2</text>
<text x="163.7" y="103.7">R9</text>
<text x="179.4" y="106.8">°t</text>
<text x="179.7" y="102.8">TH2</text>
<text x="222.1" y="106.3">2</text>
<text x="224.2" y="104.7">U2</text>
<text x="225.1" y="107.4">-V in</text>
<text x="229.7" y="107.4">+Vout</text>
<text x="236.1" y="106.3">14</text>
<text x="32.2" y="108.1">48VDC</text>
<text x="51.7" y="109.9">L6</text>
<text x="83.7" y="108.1">470pF</text>
<text x="94.4" y="109.9">PLY10AN1521R6R2B</text>
<text x="131.7" y="108.1">470pF</text>
<text x="149.5" y="108.1">S3M</text>
<text x="163.7" y="110.8">R10</text>
<text x="172.6" y="108.1">VD4</text>
<text x="178" y="108.1">7</text>
<text x="188.6" y="108.1">C16</text>
<text x="188.6" y="109.9">0.22uF</text>
<text x="196.3" y="108.1">+ C17</text>
<text x="203.4" y="108.1">+ C8</text>
<text x="213.5" y="108.1">R6</text>
<text x="213.5" y="109.9">1M</text>
<text x="221.2" y="109.9">22</text>
<text x="221.2" y="111.6">23</text>
<text x="222.1" y="108.1">3</text>
<text x="225.1" y="111">+V in</text>
<text x="225.1" y="109.2">-V in</text>
<text x="225.1" y="112.7">+V in</text>
<text x="230.1" y="112.7">-Vout</text>
<text x="236.1" y="111.6">16</text>
<text x="242.5" y="108.1">C18</text>
<text x="242.5" y="111.3">1uF</text>
<text x="250.9" y="108.1">VD5</text>
<text x="250.9" y="109.9">P6SMB6.8A</text>
<text x="37.5" y="115.2">@TSL1112RA-220K2R9</text>
<text x="57.1" y="115.2">@82V JVR14N820K87PU5</text>
<text x="162" y="115.2">@5.1</text>
<text x="169.1" y="115.2">@48V SMBJ48A</text>
<text x="194" y="115.2">@4.7m LG063M4700BPF</text>
<text x="201.1" y="117">@4.7m LG063M4700BPF</text>
<text x="224.2" y="116.1">AM3T-4805SH35Z</text>
</g>
</svg>
